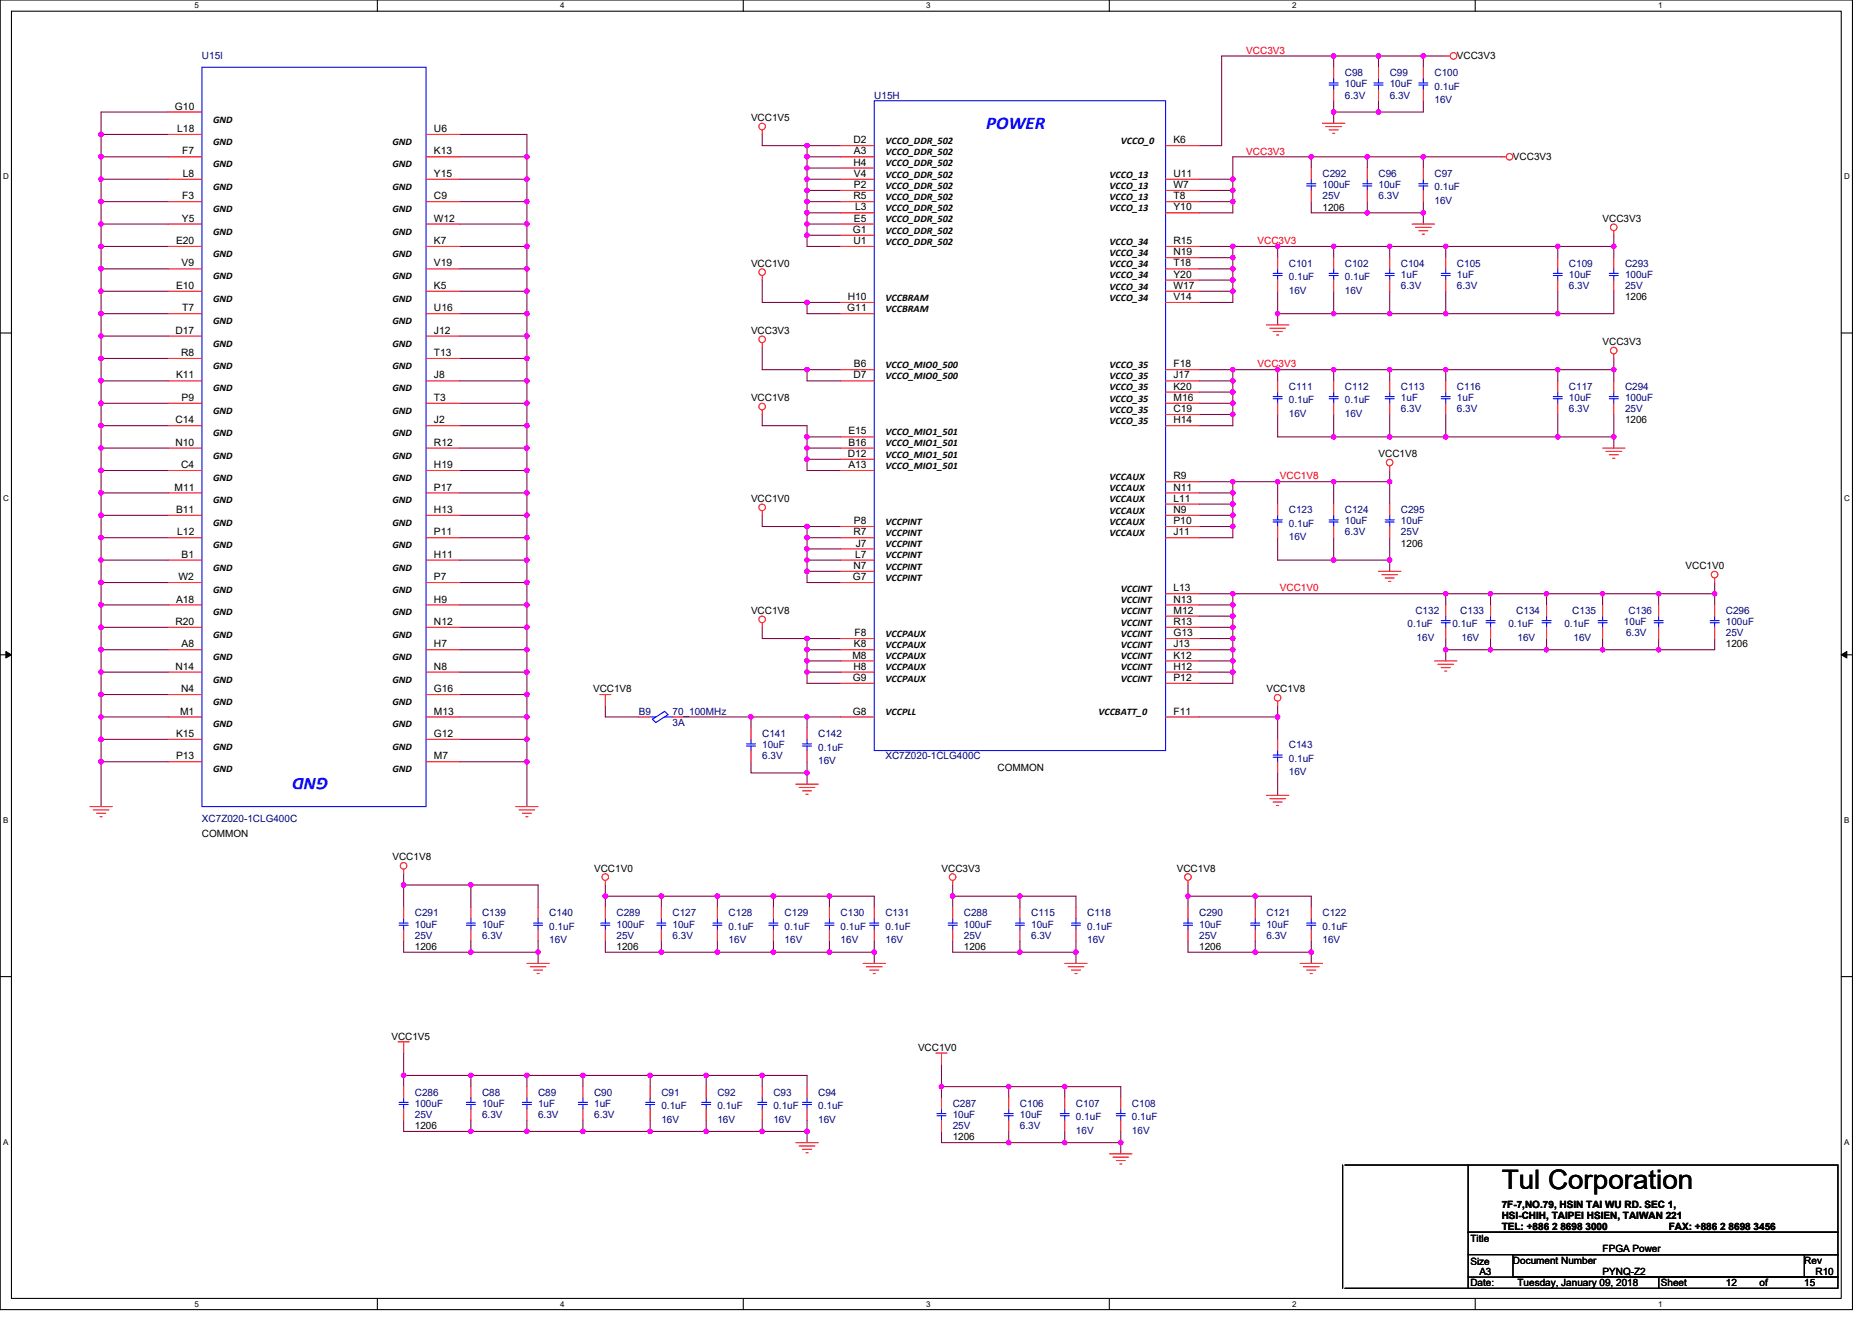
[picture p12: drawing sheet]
<svg xmlns="http://www.w3.org/2000/svg" width="297mm" height="210mm" viewBox="0 0 297 210" stroke-linecap="round" stroke-linejoin="round" font-family="sans-serif">
<path d="M0 0h293.9v207.9h-293.9zM1.8 1.8h290.4v204.3h-290.4z" fill="none" stroke="#000" stroke-width=".17"/>
<g fill="#fff">
<path d="M30.8 .2h.7v1.4h-.7z"/>
<path d="M30.8 206.3h.7v1.4h-.7z"/>
</g>
<path d="M59.9 0v1.8M59.9 206.1v1.8" fill="none" stroke="#000" stroke-width=".17"/>
<g fill="#fff">
<path d="M88.9 .2h.7v1.4h-.7z"/>
<path d="M88.9 206.3h.7v1.4h-.7z"/>
</g>
<path d="M117.9 0v1.8M117.9 206.1v1.8" fill="none" stroke="#000" stroke-width=".17"/>
<g fill="#fff">
<path d="M147 .2h.7v1.4h-.7z"/>
<path d="M147 206.3h.7v1.4h-.7z"/>
</g>
<path d="M176 0v1.8M176 206.1v1.8" fill="none" stroke="#000" stroke-width=".17"/>
<g fill="#fff">
<path d="M205 .2h.7v1.4h-.7z"/>
<path d="M205 206.3h.7v1.4h-.7z"/>
</g>
<path d="M234.1 0v1.8M234.1 206.1v1.8" fill="none" stroke="#000" stroke-width=".17"/>
<g fill="#fff">
<path d="M263.1 .2h.7v1.4h-.7z"/>
<path d="M263.1 206.3h.7v1.4h-.7z"/>
<path d="M.5 27.3h.9v1.4h-.9z"/>
<path d="M292.6 27.3h.9v1.4h-.9z"/>
<path d="M.5 78.4h.9v1.4h-.9z"/>
<path d="M292.6 78.4h.9v1.4h-.9z"/>
</g>
<path d="M0 52.9h1.8M292.2 52.9h1.7" fill="none" stroke="#000" stroke-width=".17"/>
<g fill="#fff">
<path d="M.5 129.5h.8v1.4h-.8z"/>
<path d="M292.6 129.5h.9v1.4h-.9z"/>
</g>
<path d="M0 103.9h1.8M292.2 103.9h1.7" fill="none" stroke="#000" stroke-width=".17"/>
<path d="M.9 103.4l.9 .5-.9 .5zM292.2 103.9l.8-.5v1z" fill="#000" stroke="#000" stroke-width=".16"/>
<g fill="#fff">
<path d="M.5 180.5h.8v1.4h-.8z"/>
<path d="M292.6 180.5h.9v1.4h-.9z"/>
</g>
<path d="M0 155h1.8M292.2 155h1.7M213 184.9v19.6M213.4 184.9h19.6M233 184.9h58.6v10.7h-58.6zM233 195.6h58.6v3.5h-58.6zM233 199.1v3.6M240.1 199.1h51.5v3.6h-51.5zM286.3 199.1v3.6M213.4 204.5h19.6M233 202.7h30.2v1.8h-30.2zM263.2 202.7h28.4v1.8h-28.4z" fill="none" stroke="#000" stroke-width=".17"/>
<g fill="none" stroke="#800040" stroke-width=".17">
<path d="M26.7 17.8h-10.7v3.5M193.8 8.9h17.8M193.8 8.9v14.2h-3.5M211.6 8.9h7.1M211.6 8.9v1.8M211.6 16v1.8M211.6 17.8h7.1M211.6 17.8v1.8M218.7 8.9v1.8M218.7 8.9h7.1M218.7 16v1.8M225.8 8.9v1.8"/>
<path d="M225.8 16v1.8h-7.1M225.8 8.9h3.6M16 24.9h10.7M16 28.4h10.7M16 32h10.7M16 35.6h10.7M16 39.1h10.7M16 24.9v7.1M16 21.3v3.6M16 39.1v14.2M16 32v7.1M16 21.3h10.7"/>
<path d="M72.9 21.3h10.7v3.6M72.9 24.9h10.7M72.9 28.4h10.7M72.9 32h10.7M72.9 35.6h10.7M72.9 39.1h10.7M83.6 28.4v3.6M83.6 24.9v3.5M83.6 39.1v3.6M83.6 35.6v3.5M83.6 32v3.6M120.9 21.3v1.8h7.2"/>
<path d="M128.1 24.9h5.3M128.1 26.7h5.3M128.1 28.4h5.3M128.1 30.2h5.3M128.1 32h5.3M128.1 33.8h5.3M128.1 35.6h5.3M128.1 35.6v1.7h5.3M128.1 23.1h5.3M128.1 37.3v1.8h5.3M128.1 23.1v1.8M128.1 24.9v1.8"/>
<path d="M128.1 26.7v1.7M128.1 28.4v1.8M128.1 30.2v1.8M128.1 32v1.8M128.1 33.8v1.8M190.3 39.1h5.3M190.3 28.4h5.3M190.3 30.2h5.3M190.3 32h5.3M195.6 39.1v1.8M195.6 28.4v1.8M195.6 30.2v1.8"/>
<path d="M195.6 32v1.8h-5.3M195.6 39.1h7.1M202.7 39.1v1.8M202.7 39.1h8.9M208.1 32v1.8h8.9M208.1 24.9h8.9v1.8M208.1 24.9v1.8M208.1 24.9h-12.5v3.5M211.6 39.1v1.8M211.6 39.1h8.9M217 32v1.8M217 24.9h8.8"/>
<path d="M217 33.8h8.8M220.5 39.1v1.8M220.5 39.1h8.9M225.8 24.9h12.5M225.8 33.8v1.8M225.8 24.9v1.8M225.8 32v1.8M229.4 39.1v1.8M229.4 39.1h17.8M247.2 39.1v1.8M247.2 39.1h8.9M256.1 39.1v1.8"/>
<path d="M256.1 37.3v1.8M16 42.7h10.7M16 46.2h10.7M16 49.8h10.7M16 53.3h10.7M16 56.9h10.7M16 56.9v3.6M16 53.3v3.6M72.9 42.7h10.7M72.9 46.2h10.7M72.9 49.8h10.7M72.9 53.3h10.7"/>
<path d="M72.9 56.9h10.7M83.6 56.9v3.6M83.6 46.2v7.1M83.6 42.7v3.5M83.6 53.3v3.6M120.9 55.1v3.6h7.2M120.9 44.5v3.5h7.2M128.1 58.7h5.3M128.1 48h5.3M128.1 48v1.8h5.3M128.1 58.7v1.8h5.3M190.3 58.7h5.3"/>
<path d="M190.3 46.2h5.3M190.3 44.4h5.3M190.3 42.7h5.3M190.3 40.9h5.3M195.6 58.7v1.8M195.6 46.2v1.8h-5.3M195.6 40.9v1.8M195.6 42.7v1.7M195.6 44.4v1.8M195.6 58.7h7.1M202.7 58.7v1.8M202.7 46.2v3.6"/>
<path d="M202.7 49.8v1.8M202.7 58.7h8.9M202.7 49.8h8.9M211.6 58.7v1.8M211.6 46.2v3.6M211.6 58.7h8.9M211.6 49.8h8.9M220.5 58.7v1.8M220.5 46.2v3.6M220.5 49.8h8.9M220.5 58.7h8.9M229.4 49.8h17.8"/>
<path d="M229.4 58.7v1.8M229.4 46.2v3.6M229.4 58.7h17.8M247.2 46.2v3.6h8.9v-3.6M247.2 58.7v1.8M247.2 58.7h8.9M256.1 58.7v1.8M256.1 56.9v1.8M16 60.5h10.7M16 64h10.7M16 67.6h10.7M16 71.1h10.7"/>
<path d="M16 74.7h10.7M16 78.2h10.7M16 78.2v14.3M16 67.6v10.6M16 64v3.6M16 60.5v3.5M72.9 60.5h10.7M72.9 64h10.7M72.9 67.6h10.7M72.9 71.1h10.7M72.9 74.7h10.7M72.9 78.2h10.7"/>
<path d="M83.6 78.2v3.6M83.6 74.7v3.5M83.6 71.1v3.6M83.6 67.6v3.5M83.6 64v3.6M83.6 60.5v3.5M120.9 65.8v1.8h7.2v1.7M128.1 69.3h5.3M128.1 71.1h5.3M128.1 72.9h5.3M128.1 69.3v1.8M128.1 71.1v3.6h5.3"/>
<path d="M190.3 65.8h5.3M190.3 64h5.3M190.3 62.2h5.3M190.3 60.5h5.3M190.3 78.2h5.3M190.3 76.5h5.3M195.6 65.8v1.8h-5.3M195.6 60.5v1.7M195.6 62.2v1.8M195.6 64v1.8M195.6 76.5v1.7M195.6 78.2v1.8"/>
<path d="M195.6 76.5h7.1M202.7 76.5v3.5M202.7 65.8v3.5h8.9M202.7 76.5h8.9M211.6 76.5v3.5M211.6 76.5h8.9M211.6 65.8v3.5h8.9M220.5 74.7v1.8M220.5 65.8v3.5M220.5 69.3h8.9M220.5 76.5v3.5M229.4 65.8v3.5h17.8"/>
<path d="M247.2 65.8v3.5M247.2 69.3h8.9M256.1 65.8v3.5M256.1 69.3v1.8M16 81.8h10.7M16 85.3h10.7M16 88.9h10.7M16 92.5h10.7M16 96h10.7M16 99.6h10.7M16 92.5v3.5M16 99.6v3.5"/>
<path d="M16 96v3.6M72.9 81.8h10.7M72.9 85.3h10.7M72.9 88.9h10.7M72.9 92.5h10.7M72.9 96h10.7M72.9 99.6h10.7M83.6 92.5v3.5M83.6 88.9v3.6M83.6 81.8v7.1M83.6 99.6v3.5M83.6 96v3.6"/>
<path d="M120.9 81.8v1.8h7.2M120.9 99.6v1.7h7.2M128.1 85.3h5.3M128.1 83.6h5.3M128.1 90.7h5.3M128.1 88.9h5.3M128.1 87.1h5.3M128.1 85.3v1.8M128.1 90.7v1.8h5.3M128.1 87.1v1.8M128.1 88.9v1.8M128.1 83.6v1.7"/>
<path d="M190.3 94.2h5.3M190.3 99.6h5.3M190.3 97.8h5.3M190.3 96h5.3M190.3 83.6h5.3M190.3 81.8h5.3M190.3 80h5.3M195.6 94.2v1.8M195.6 99.6v1.7M195.6 97.8v1.8M195.6 96v1.8M195.6 83.6v1.7h-5.3"/>
<path d="M195.6 80v1.8M195.6 81.8v1.8M195.6 94.2h33.8M202.7 85.3v3.6h8.9M211.6 85.3v3.6M211.6 88.9h8.9M220.5 85.3v3.6M220.5 88.9v1.8M229.4 94.2v1.8M229.4 94.2h7.1M236.5 94.2v1.8M236.5 94.2h8.9"/>
<path d="M245.4 94.2v1.8M245.4 94.2h8.9M254.3 94.2v1.8M254.3 94.2h8.9M263.2 94.2h8.9M263.2 94.2v1.8M272.1 92.5v1.7M272.1 94.2v1.8M16 103.1h10.7M16 106.7h10.7M16 110.2h10.7M16 113.8h10.7"/>
<path d="M16 117.3h10.7M16 117.3v3.6h10.7M16 110.2v3.6M16 106.7v3.5M16 113.8v3.5M16 103.1v3.6M72.9 103.1h10.7M72.9 106.7h10.7M72.9 110.2h10.7M72.9 113.8h10.7M72.9 117.3h10.7M83.6 110.2v3.6"/>
<path d="M83.6 106.7v3.5M83.6 113.8v3.5M83.6 103.1v3.6M83.6 117.3v3.6M96.1 112v1.8h5.3M108.5 113.8h10.7M119.2 113.8v1.8M119.2 113.8h8.9v1.8M128.1 101.3h5.3M128.1 106.7h5.3M128.1 104.9h5.3M128.1 103.1h5.3"/>
<path d="M128.1 113.8h5.3M128.1 101.3v1.8M128.1 106.7v1.8h5.3M128.1 104.9v1.8M128.1 103.1v1.8M190.3 106.7h5.3M190.3 104.9h5.3M190.3 103.1h5.3M190.3 101.3h5.3M190.3 113.8h12.4M195.6 106.7v1.8h-5.3M195.6 104.9v1.8"/>
<path d="M195.6 103.1v1.8M195.6 101.3v1.8M202.7 112v5.3M229.4 103.1h7.1M229.4 101.3v1.8M229.4 103.1v1.8M236.5 101.3v1.8M236.5 103.1h8.9M245.4 101.3v1.8M245.4 103.1h8.9M254.3 103.1h8.9M254.3 101.3v1.8"/>
<path d="M263.2 101.3v1.8M272.1 101.3v1.8h-8.9M16 120.9v7.1M64 138.7v1.8M72.9 120.9h10.7M83.6 120.9v7.1M119.2 120.9v1.8h8.9M128.1 122.7v1.8M128.1 120.9v1.8M202.7 122.7v3.5M64 149.4v1.7h10.7M64 140.5h10.7"/>
<path d="M64 140.5v3.5M74.7 151.1h10.7M74.7 149.4v1.7M74.7 140.5v3.5M74.7 140.5h10.7v3.5M85.4 149.4v1.7M85.4 151.1v1.8M96.1 149.4v1.7h8.8M96.1 142.2h8.8M96.1 140.5v1.7M96.1 142.2v1.8M104.9 151.1h8.9"/>
<path d="M104.9 142.2h8.9M104.9 149.4v1.7M104.9 142.2v1.8M113.8 142.2v1.8M113.8 149.4v1.7M113.8 142.2h8.9v1.8M113.8 151.1h8.9M122.7 149.4v1.7M122.7 142.2h8.9v1.8M122.7 151.1h8.9M131.6 142.2h7.1v1.8M131.6 149.4v1.7"/>
<path d="M131.6 151.1h7.1M138.7 151.1v1.8M138.7 149.4v1.7M151.2 142.2h10.6M151.2 140.5v1.7M151.2 142.2v1.8M151.2 149.4v1.7h10.6M161.8 142.2v1.8M161.8 142.2h8.9v1.8M161.8 149.4v1.7M161.8 151.1h8.9v1.8M170.7 149.4v1.7"/>
<path d="M188.5 142.2h10.7M188.5 140.5v1.7M188.5 149.4v1.7h10.7M188.5 142.2v1.8M199.2 149.4v1.7M199.2 142.2v1.8M199.2 151.1h8.9v1.8M199.2 142.2h8.9v1.8M208.1 149.4v1.7M64 167.1v5.4M64 177.8v1.8h10.7M64 170.7h10.7"/>
<path d="M74.7 170.7h8.9M74.7 170.7v1.8M74.7 179.6h8.9M74.7 177.8v1.8M83.6 179.6h8.9M83.6 170.7v1.8M83.6 177.8v1.8M83.6 170.7h8.9M92.5 170.7h10.7v1.8M92.5 179.6h10.7M92.5 170.7v1.8M92.5 177.8v1.8"/>
<path d="M103.2 177.8v1.8M103.2 170.7h8.9v1.8M103.2 179.6h8.9M112.1 170.7h8.8v1.8M112.1 179.6h8.8M112.1 177.8v1.8M120.9 177.8v1.8M120.9 170.7h7.2v1.8M120.9 179.6h7.2M128.1 179.6v1.8M128.1 177.8v1.8M149.4 168.9v5.3"/>
<path d="M149.4 179.6v1.8h10.7M149.4 172.5h10.7M160.1 172.5v1.7M160.1 179.6v1.8M160.1 172.5h8.8v1.7M168.9 172.5h8.9v1.7M168.9 179.6v1.8M177.8 179.6v1.8M160.1 181.4h8.8M168.9 181.4h8.9M177.8 181.4v1.7"/>
</g>
<g fill="#f0f" stroke="#f0f" stroke-width=".17">
<circle cx="128" cy="69.3" r=".35"/>
<circle cx="128" cy="85.3" r=".35"/>
<circle cx="128" cy="101.3" r=".35"/>
<circle cx="128" cy="106.7" r=".35"/>
<circle cx="128" cy="104.9" r=".35"/>
<circle cx="128" cy="103.1" r=".35"/>
<circle cx="85.4" cy="151.1" r=".35"/>
<circle cx="74.7" cy="151.1" r=".35"/>
<circle cx="64" cy="140.4" r=".35"/>
<circle cx="74.7" cy="140.4" r=".35"/>
<circle cx="188.5" cy="142.2" r=".35"/>
<circle cx="96" cy="142.2" r=".35"/>
<circle cx="128" cy="37.3" r=".35"/>
<circle cx="128" cy="24.9" r=".35"/>
<circle cx="128" cy="26.7" r=".35"/>
<circle cx="128" cy="28.4" r=".35"/>
<circle cx="128" cy="30.2" r=".35"/>
<circle cx="128" cy="32" r=".35"/>
<circle cx="128" cy="33.8" r=".35"/>
<circle cx="128" cy="35.5" r=".35"/>
<circle cx="128" cy="71.1" r=".35"/>
<circle cx="128" cy="113.8" r=".35"/>
<circle cx="128" cy="58.7" r=".35"/>
<circle cx="128" cy="83.6" r=".35"/>
<circle cx="128" cy="90.7" r=".35"/>
<circle cx="128" cy="88.9" r=".35"/>
<circle cx="128" cy="72.9" r=".35"/>
<circle cx="128" cy="87.1" r=".35"/>
<circle cx="128" cy="48" r=".35"/>
<circle cx="161.8" cy="142.2" r=".35"/>
<circle cx="151.2" cy="142.2" r=".35"/>
<circle cx="83.6" cy="170.7" r=".35"/>
<circle cx="74.7" cy="170.7" r=".35"/>
<circle cx="128" cy="179.6" r=".35"/>
<circle cx="120.9" cy="179.6" r=".35"/>
<circle cx="83.6" cy="179.6" r=".35"/>
<circle cx="74.7" cy="179.6" r=".35"/>
<circle cx="64" cy="170.7" r=".35"/>
<circle cx="92.5" cy="170.7" r=".35"/>
<circle cx="92.5" cy="179.6" r=".35"/>
<circle cx="112" cy="170.7" r=".35"/>
<circle cx="103.2" cy="170.7" r=".35"/>
<circle cx="120.9" cy="170.7" r=".35"/>
<circle cx="112" cy="179.6" r=".35"/>
<circle cx="103.2" cy="179.6" r=".35"/>
<circle cx="160" cy="172.5" r=".35"/>
<circle cx="149.4" cy="172.5" r=".35"/>
<circle cx="168.9" cy="181.3" r=".35"/>
<circle cx="160" cy="181.3" r=".35"/>
<circle cx="168.9" cy="172.5" r=".35"/>
<circle cx="177.8" cy="181.3" r=".35"/>
<circle cx="170.7" cy="151.1" r=".35"/>
<circle cx="161.8" cy="151.1" r=".35"/>
<circle cx="208.1" cy="151.1" r=".35"/>
<circle cx="199.2" cy="151.1" r=".35"/>
<circle cx="199.2" cy="142.2" r=".35"/>
<circle cx="138.7" cy="151.1" r=".35"/>
<circle cx="113.8" cy="151.1" r=".35"/>
<circle cx="104.9" cy="151.1" r=".35"/>
<circle cx="131.6" cy="142.2" r=".35"/>
<circle cx="122.7" cy="142.2" r=".35"/>
<circle cx="131.6" cy="151.1" r=".35"/>
<circle cx="122.7" cy="151.1" r=".35"/>
<circle cx="113.8" cy="142.2" r=".35"/>
<circle cx="104.9" cy="142.2" r=".35"/>
<circle cx="128" cy="122.7" r=".35"/>
<circle cx="256.1" cy="69.3" r=".35"/>
<circle cx="211.6" cy="58.7" r=".35"/>
<circle cx="202.7" cy="58.7" r=".35"/>
<circle cx="220.5" cy="58.7" r=".35"/>
<circle cx="247.2" cy="58.7" r=".35"/>
<circle cx="229.4" cy="58.7" r=".35"/>
<circle cx="256.1" cy="58.7" r=".35"/>
<circle cx="195.6" cy="65.8" r=".35"/>
<circle cx="195.6" cy="64" r=".35"/>
<circle cx="195.6" cy="62.2" r=".35"/>
<circle cx="195.6" cy="60.4" r=".35"/>
<circle cx="195.6" cy="58.7" r=".35"/>
<circle cx="211.6" cy="49.8" r=".35"/>
<circle cx="202.7" cy="49.8" r=".35"/>
<circle cx="229.4" cy="49.8" r=".35"/>
<circle cx="220.5" cy="49.8" r=".35"/>
<circle cx="211.6" cy="39.1" r=".35"/>
<circle cx="202.7" cy="39.1" r=".35"/>
<circle cx="220.5" cy="39.1" r=".35"/>
<circle cx="247.2" cy="39.1" r=".35"/>
<circle cx="229.4" cy="39.1" r=".35"/>
<circle cx="256.1" cy="39.1" r=".35"/>
<circle cx="195.6" cy="46.2" r=".35"/>
<circle cx="195.6" cy="44.4" r=".35"/>
<circle cx="195.6" cy="40.9" r=".35"/>
<circle cx="195.6" cy="39.1" r=".35"/>
<circle cx="195.6" cy="42.7" r=".35"/>
<circle cx="216.9" cy="24.9" r=".35"/>
<circle cx="208.1" cy="24.9" r=".35"/>
<circle cx="195.6" cy="28.4" r=".35"/>
<circle cx="195.6" cy="32" r=".35"/>
<circle cx="195.6" cy="30.2" r=".35"/>
<circle cx="220.5" cy="88.9" r=".35"/>
<circle cx="195.6" cy="106.7" r=".35"/>
<circle cx="195.6" cy="104.9" r=".35"/>
<circle cx="195.6" cy="103.1" r=".35"/>
<circle cx="195.6" cy="101.3" r=".35"/>
<circle cx="195.6" cy="99.6" r=".35"/>
<circle cx="195.6" cy="97.8" r=".35"/>
<circle cx="195.6" cy="96" r=".35"/>
<circle cx="195.6" cy="80" r=".35"/>
<circle cx="195.6" cy="83.6" r=".35"/>
<circle cx="195.6" cy="78.2" r=".35"/>
<circle cx="195.6" cy="76.4" r=".35"/>
<circle cx="195.6" cy="81.8" r=".35"/>
<circle cx="211.6" cy="76.4" r=".35"/>
<circle cx="202.7" cy="76.4" r=".35"/>
<circle cx="211.6" cy="88.9" r=".35"/>
<circle cx="220.5" cy="76.4" r=".35"/>
<circle cx="225.8" cy="33.8" r=".35"/>
<circle cx="216.9" cy="33.8" r=".35"/>
<circle cx="225.8" cy="24.9" r=".35"/>
<circle cx="211.6" cy="8.9" r=".35"/>
<circle cx="218.7" cy="8.9" r=".35"/>
<circle cx="225.8" cy="8.9" r=".35"/>
<circle cx="211.6" cy="17.8" r=".35"/>
<circle cx="218.7" cy="17.8" r=".35"/>
<circle cx="247.2" cy="49.8" r=".35"/>
<circle cx="247.2" cy="69.3" r=".35"/>
<circle cx="229.4" cy="69.3" r=".35"/>
<circle cx="220.5" cy="69.3" r=".35"/>
<circle cx="211.6" cy="69.3" r=".35"/>
<circle cx="229.4" cy="103.1" r=".35"/>
<circle cx="245.4" cy="94.2" r=".35"/>
<circle cx="245.4" cy="103.1" r=".35"/>
<circle cx="236.5" cy="103.1" r=".35"/>
<circle cx="236.5" cy="94.2" r=".35"/>
<circle cx="263.2" cy="94.2" r=".35"/>
<circle cx="254.3" cy="94.2" r=".35"/>
<circle cx="263.2" cy="103.1" r=".35"/>
<circle cx="254.3" cy="103.1" r=".35"/>
<circle cx="272.1" cy="94.2" r=".35"/>
<circle cx="229.4" cy="94.2" r=".35"/>
<circle cx="195.6" cy="94.2" r=".35"/>
<circle cx="119.2" cy="113.8" r=".35"/>
<circle cx="202.7" cy="113.8" r=".35"/>
<circle cx="128" cy="23.1" r=".35"/>
<circle cx="16" cy="21.3" r=".35"/>
<circle cx="16" cy="32" r=".35"/>
<circle cx="16" cy="35.5" r=".35"/>
<circle cx="16" cy="46.2" r=".35"/>
<circle cx="16" cy="49.8" r=".35"/>
<circle cx="16" cy="60.4" r=".35"/>
<circle cx="16" cy="64" r=".35"/>
<circle cx="16" cy="71.1" r=".35"/>
<circle cx="16" cy="74.7" r=".35"/>
<circle cx="16" cy="85.3" r=".35"/>
<circle cx="16" cy="88.9" r=".35"/>
<circle cx="16" cy="92.4" r=".35"/>
<circle cx="16" cy="99.6" r=".35"/>
<circle cx="16" cy="110.2" r=".35"/>
<circle cx="16" cy="113.8" r=".35"/>
<circle cx="16" cy="96" r=".35"/>
<circle cx="16" cy="81.8" r=".35"/>
<circle cx="16" cy="78.2" r=".35"/>
<circle cx="16" cy="67.6" r=".35"/>
<circle cx="16" cy="28.4" r=".35"/>
<circle cx="16" cy="24.9" r=".35"/>
<circle cx="16" cy="42.7" r=".35"/>
<circle cx="16" cy="39.1" r=".35"/>
<circle cx="16" cy="56.9" r=".35"/>
<circle cx="16" cy="53.3" r=".35"/>
<circle cx="16" cy="106.7" r=".35"/>
<circle cx="16" cy="103.1" r=".35"/>
<circle cx="16" cy="120.9" r=".35"/>
<circle cx="16" cy="117.3" r=".35"/>
<circle cx="83.6" cy="24.9" r=".35"/>
<circle cx="83.6" cy="28.4" r=".35"/>
<circle cx="83.6" cy="32" r=".35"/>
<circle cx="83.6" cy="35.5" r=".35"/>
<circle cx="83.6" cy="39.1" r=".35"/>
<circle cx="83.6" cy="42.7" r=".35"/>
<circle cx="83.6" cy="46.2" r=".35"/>
<circle cx="83.6" cy="49.8" r=".35"/>
<circle cx="83.6" cy="60.4" r=".35"/>
<circle cx="83.6" cy="64" r=".35"/>
<circle cx="83.6" cy="67.6" r=".35"/>
<circle cx="83.6" cy="71.1" r=".35"/>
<circle cx="83.6" cy="74.7" r=".35"/>
<circle cx="83.6" cy="78.2" r=".35"/>
<circle cx="83.6" cy="81.8" r=".35"/>
<circle cx="83.6" cy="85.3" r=".35"/>
<circle cx="83.6" cy="88.9" r=".35"/>
<circle cx="83.6" cy="92.4" r=".35"/>
<circle cx="83.6" cy="96" r=".35"/>
<circle cx="83.6" cy="99.6" r=".35"/>
<circle cx="83.6" cy="110.2" r=".35"/>
<circle cx="83.6" cy="113.8" r=".35"/>
<circle cx="83.6" cy="117.3" r=".35"/>
<circle cx="83.6" cy="53.3" r=".35"/>
<circle cx="83.6" cy="56.9" r=".35"/>
<circle cx="83.6" cy="103.1" r=".35"/>
<circle cx="83.6" cy="106.7" r=".35"/>
<circle cx="83.6" cy="120.9" r=".35"/>
</g>
<g fill="none" stroke="#f00" stroke-width=".17">
<path d="M26.7 17.8h5.3M209.8 19.6h3.6M211.6 10.7v1.7M211.6 14.2v1.8M218.7 10.7v1.7M218.7 14.2v1.8M225.8 14.2v1.8M225.8 10.7v1.7M229.4 8.9h.7M26.7 39.1h5.3M26.7 35.6h5.3M26.7 32h5.3"/>
<path d="M26.7 28.4h5.3M26.7 24.9h5.3M26.7 21.3h5.3M67.6 39.1h5.3M67.6 35.6h5.3M67.6 32h5.3M67.6 28.4h5.3M67.6 24.9h5.3M67.6 21.3h5.3M120.9 20.6v.7M133.4 23.1h5.3M133.4 24.9h5.3"/>
<path d="M133.4 26.7h5.3M133.4 28.4h5.3M133.4 30.2h5.3M133.4 32h5.3M133.4 33.8h5.3M133.4 35.6h5.3M133.4 37.3h5.3M133.4 39.1h5.3M185 39.1h5.3M185 33.8h5.3M185 32h5.3M185 30.2h5.3"/>
<path d="M185 28.4h5.3M185 23.1h5.3M208.1 26.7v1.7M208.1 30.2v1.8M210.4 20.1h2.5M210.9 20.6h1.4M211.5 21.2h.3M217 26.7v1.7M217 30.2v1.8M224.1 35.6h3.5M224.6 36.1h2.5M225.1 36.6h1.5"/>
<path d="M225.7 37.2h.3M225.8 30.2v1.8M225.8 26.7v1.7M238.3 24.9h.7M256.1 36.6v.7M26.7 56.9h5.3M26.7 53.3h5.3M26.7 49.8h5.3M26.7 46.2h5.3M26.7 42.7h5.3M67.6 56.9h5.3M67.6 53.3h5.3"/>
<path d="M67.6 49.8h5.3M67.6 46.2h5.3M67.6 42.7h5.3M120.9 43.7v.7M120.9 54.4v.7M133.4 48h5.3M133.4 49.8h5.3M133.4 58.7h5.3M185 58.7h5.3M185 48h5.3M185 46.2h5.3M185 44.4h5.3"/>
<path d="M185 42.7h5.3M185 40.9h5.3M201 51.6h3.5M201.5 52.1h2.5M202 52.6h1.5M202.6 53.2h.3M202.7 44.4v1.8M202.7 40.9v1.8M211.6 44.4v1.8M211.6 40.9v1.8M220.5 40.9v1.8M220.5 44.4v1.8"/>
<path d="M229.4 40.9v1.8M229.4 44.4v1.8M247.2 40.9v1.8M247.2 44.4v1.8M256.1 40.9v1.8M256.1 44.4v1.8M256.1 56.2v.7M26.7 78.2h5.3M26.7 74.7h5.3M26.7 71.1h5.3M26.7 67.6h5.3M26.7 64h5.3"/>
<path d="M26.7 60.5h5.3M67.6 78.2h5.3M67.6 74.7h5.3M67.6 71.1h5.3M67.6 67.6h5.3M67.6 64h5.3M67.6 60.5h5.3M120.9 65.1v.7M133.4 60.5h5.3M133.4 69.3h5.3M133.4 71.1h5.3M133.4 72.9h5.3"/>
<path d="M133.4 74.7h5.3M185 76.5h5.3M185 78.2h5.3M185 67.6h5.3M185 65.8h5.3M185 64h5.3M185 62.2h5.3M185 60.5h5.3M202.7 64v1.8M202.7 60.5v1.7M211.6 64v1.8M211.6 60.5v1.7"/>
<path d="M220.5 60.5v1.7M220.5 64v1.8M220.5 74v.7M229.4 60.5v1.7M229.4 64v1.8M247.2 60.5v1.7M247.2 64v1.8M254.3 71.1h3.5M254.8 71.6h2.5M255.4 72.2h1.4M255.9 72.7h.3M256.1 60.5v1.7"/>
<path d="M256.1 64v1.8M26.7 99.6h5.3M26.7 96h5.3M26.7 92.5h5.3M26.7 88.9h5.3M26.7 85.3h5.3M26.7 81.8h5.3M67.6 99.6h5.3M67.6 96h5.3M67.6 92.5h5.3M67.6 88.9h5.3M67.6 85.3h5.3"/>
<path d="M67.6 81.8h5.3M120.9 98.8v.8M120.9 81.1v.7M133.4 83.6h5.3M133.4 85.3h5.3M133.4 87.1h5.3M133.4 88.9h5.3M133.4 90.7h5.3M133.4 92.5h5.3M185 99.6h5.3M185 97.8h5.3M185 96h5.3"/>
<path d="M185 94.2h5.3M185 80h5.3M185 81.8h5.3M185 83.6h5.3M185 85.3h5.3M202.7 83.6v1.7M202.7 80v1.8M211.6 80v1.8M211.6 83.6v1.7M218.7 90.7h3.6M219.3 91.2h2.5M219.8 91.7h1.4"/>
<path d="M220.3 92.3h.4M220.5 80v1.8M220.5 83.6v1.7M229.4 99.6v1.7M229.4 96v1.8M236.5 99.6v1.7M236.5 96v1.8M245.4 99.6v1.7M245.4 96v1.8M254.3 99.6v1.7M254.3 96v1.8M263.2 96v1.8"/>
<path d="M263.2 99.6v1.7M272.1 96v1.8M272.1 99.6v1.7M272.1 91.7v.8M26.7 117.3h5.3M26.7 113.8h5.3M26.7 110.2h5.3M26.7 106.7h5.3M26.7 103.1h5.3M67.6 117.3h5.3M67.6 113.8h5.3M67.6 110.2h5.3"/>
<path d="M67.6 106.7h5.3M67.6 103.1h5.3M95.2 110.2h1.7M96.1 110.2v1.8M101.4 113.8h1.8M106.7 113.8h1.8M119.2 115.6v1.7M119.2 119.1v1.8M128.1 119.1v1.8M128.1 115.6v1.7M133.4 101.3h5.3M133.4 103.1h5.3"/>
<path d="M133.4 104.9h5.3M133.4 106.7h5.3M133.4 108.5h5.3M133.4 113.8h5.3M185 113.8h5.3M185 108.5h5.3M185 106.7h5.3M185 104.9h5.3M185 103.1h5.3M185 101.3h5.3M202.7 111.3v.7M202.7 117.3v1.8"/>
<path d="M227.6 104.9h3.6M228.2 105.4h2.5M228.7 106h1.4M229.2 106.5h.4M14.3 128h3.5M14.8 128.5h2.5M15.3 129.1h1.5M15.9 129.6h.3M26.7 120.9h5.3M64 138v.7M67.6 120.9h5.3M81.8 128h3.6"/>
<path d="M82.4 128.5h2.5M82.9 129.1h1.4M83.4 129.6h.4M96.1 139.7v.8M126.3 124.5h3.5M126.8 125h2.5M127.3 125.5h1.5M127.9 126.1h.3M151.2 139.7v.8M188.5 139.7v.8M201 126.2h3.5M201.5 126.8h2.5"/>
<path d="M202 127.3h1.5M202.6 127.8h.3M202.7 120.9v1.8M64 144v1.8M64 147.6v1.8M74.7 144v1.8M74.7 147.6v1.8M83.6 152.9h3.6M84.1 153.4h2.5M84.7 154h1.4M85.2 154.5h.4M85.4 147.6v1.8"/>
<path d="M85.4 144v1.8M96.1 144v1.8M96.1 147.6v1.8M104.9 144v1.8M104.9 147.6v1.8M113.8 147.6v1.8M113.8 144v1.8M122.7 147.6v1.8M122.7 144v1.8M131.6 147.6v1.8M131.6 144v1.8M136.9 152.9h3.6"/>
<path d="M137.5 153.4h2.5M138 154h1.4M138.6 154.5h.3M138.7 147.6v1.8M138.7 144v1.8M151.2 144v1.8M151.2 147.6v1.8M161.8 144v1.8M161.8 147.6v1.8M168.9 152.9h3.6M169.5 153.4h2.5M170 154h1.4"/>
<path d="M170.6 154.5h.3M170.7 147.6v1.8M170.7 144v1.8M188.5 144v1.8M188.5 147.6v1.8M199.2 144v1.8M199.2 147.6v1.8M206.3 152.9h3.5M206.8 153.4h2.5M207.3 154h1.5M207.9 154.5h.3M208.1 147.6v1.8"/>
<path d="M208.1 144v1.8M63.2 165.4h1.7M64 165.4v1.7M64 172.5v1.7M64 176v1.8M74.7 172.5v1.7M74.7 176v1.8M83.6 172.5v1.7M83.6 176v1.8M92.5 172.5v1.7M92.5 176v1.8M103.2 176v1.8"/>
<path d="M103.2 172.5v1.7M112.1 176v1.8M112.1 172.5v1.7M120.9 176v1.8M120.9 172.5v1.7M128.1 176v1.8M128.1 172.5v1.7M148.5 167.1h1.8M149.4 167.1v1.8M149.4 174.2v1.8M149.4 177.8v1.8M160.1 174.2v1.8"/>
<path d="M160.1 177.8v1.8M168.9 177.8v1.8M168.9 174.2v1.8M177.8 177.8v1.8M177.8 174.2v1.8M126.3 181.4h3.5M126.8 181.9h2.5M127.3 182.4h1.5M127.9 183h.3M176.1 183.1h3.5M176.6 183.7h2.5M177.1 184.2h1.5"/>
<path d="M177.7 184.7h.3"/>
<circle cx="230.6" cy="8.9" r=".52"/>
<circle cx="120.9" cy="20.1" r=".52"/>
<circle cx="239.5" cy="24.9" r=".52"/>
<circle cx="256.1" cy="36.1" r=".52"/>
<circle cx="120.9" cy="53.9" r=".52"/>
<circle cx="120.9" cy="43.2" r=".52"/>
<circle cx="256.1" cy="55.6" r=".52"/>
<circle cx="120.9" cy="64.5" r=".52"/>
<circle cx="220.5" cy="73.4" r=".52"/>
<circle cx="120.9" cy="80.5" r=".52"/>
<circle cx="120.9" cy="98.3" r=".52"/>
<circle cx="272.1" cy="91.2" r=".52"/>
<circle cx="202.7" cy="110.8" r=".52"/>
<circle cx="64" cy="137.4" r=".52"/>
<circle cx="96" cy="139.2" r=".52"/>
<circle cx="151.2" cy="139.2" r=".52"/>
<circle cx="188.5" cy="139.2" r=".52"/>
</g>
<g fill="none" stroke="#00f" stroke-width=".17">
<path d="M32 10.7h35.6v117.3h-35.6zM138.7 16h46.3v103.1h-46.3zM210.9 13.2h1.4M210.9 13.5h1.4M211.6 12.4v.8M211.6 13.5v.7M218 13.2h1.5M218 13.5h1.5M218.7 12.4v.8M218.7 13.5v.7M225.1 13.5h1.5M225.1 13.2h1.5"/>
<path d="M225.8 13.5v.7M225.8 12.4v.8M207.3 29.2h1.5M207.3 29.5h1.5M208.1 28.4v.8M208.1 29.5v.7M216.2 29.2h1.5M216.2 29.5h1.5M217 28.4v.8M217 29.5v.7M225.1 29.5h1.5M225.1 29.2h1.5"/>
<path d="M225.8 29.5v.7M225.8 28.4v.8M202 43.7h1.5M202 43.4h1.5M202.7 43.7v.7M202.7 42.7v.7M210.9 43.7h1.4M210.9 43.4h1.4M211.6 43.7v.7M211.6 42.7v.7M219.8 43.4h1.4M219.8 43.7h1.4"/>
<path d="M220.5 42.7v.7M220.5 43.7v.7M228.7 43.4h1.4M228.7 43.7h1.4M229.4 42.7v.7M229.4 43.7v.7M246.5 43.4h1.4M246.5 43.7h1.4M247.2 42.7v.7M247.2 43.7v.7M255.4 43.4h1.4M255.4 43.7h1.4"/>
<path d="M256.1 42.7v.7M256.1 43.7v.7M202 63.3h1.5M202 62.9h1.5M202.7 63.3v.7M202.7 62.2v.7M210.9 63.3h1.4M210.9 62.9h1.4M211.6 63.3v.7M211.6 62.2v.7M219.8 62.9h1.4M219.8 63.3h1.4"/>
<path d="M220.5 62.2v.7M220.5 63.3v.7M228.7 62.9h1.4M228.7 63.3h1.4M229.4 62.2v.7M229.4 63.3v.7M246.5 62.9h1.4M246.5 63.3h1.4M247.2 62.2v.7M247.2 63.3v.7M255.4 62.9h1.4M255.4 63.3h1.4"/>
<path d="M256.1 62.2v.7M256.1 63.3v.7M202 82.8h1.5M202 82.5h1.5M202.7 82.8v.8M202.7 81.8v.7M210.9 82.5h1.4M210.9 82.8h1.4M211.6 81.8v.7M211.6 82.8v.8M219.8 82.5h1.4M219.8 82.8h1.4"/>
<path d="M220.5 81.8v.7M220.5 82.8v.8M228.7 98.8h1.4M228.7 98.5h1.4M229.4 98.8v.8M229.4 97.8v.7M235.8 98.8h1.4M235.8 98.5h1.4M236.5 98.8v.8M236.5 97.8v.7M244.7 98.8h1.4M244.7 98.5h1.4"/>
<path d="M245.4 98.8v.8M245.4 97.8v.7M253.6 98.8h1.4M253.6 98.5h1.4M254.3 98.8v.8M254.3 97.8v.7M262.5 98.5h1.4M262.5 98.8h1.4M263.2 97.8v.7M263.2 98.8v.8M271.4 98.5h1.4M271.4 98.8h1.4"/>
<path d="M272.1 97.8v.7M272.1 98.8v.8M103.2 113.8h.9M103.5 114.2l2-1.3 .5 .5-1.9 1.3zM105.5 113.8h1.2M118.4 118.1h1.5M118.4 118.4h1.5M119.2 117.3v.8M119.2 118.4v.7M127.3 118.4h1.5M127.3 118.1h1.5M128.1 118.4v.7"/>
<path d="M128.1 117.3v.8M202 119.8h1.5M202.7 119.1v.7M202 120.2h1.5M202.7 120.2v.7M63.3 146.5h1.5M63.3 146.9h1.5M64 145.8v.7M64 146.9v.7M74 146.5h1.4M74 146.9h1.4M74.7 145.8v.7"/>
<path d="M74.7 146.9v.7M84.7 146.9h1.4M84.7 146.5h1.4M85.4 146.9v.7M85.4 145.8v.7M95.3 146.5h1.5M95.3 146.9h1.5M96.1 145.8v.7M96.1 146.9v.7M104.2 146.5h1.5M104.2 146.9h1.5M104.9 145.8v.7"/>
<path d="M104.9 146.9v.7M113.1 146.9h1.5M113.1 146.5h1.5M113.8 146.9v.7M113.8 145.8v.7M122 146.9h1.4M122 146.5h1.4M122.7 146.9v.7M122.7 145.8v.7M130.9 146.9h1.4M130.9 146.5h1.4M131.6 146.9v.7"/>
<path d="M131.6 145.8v.7M138 146.9h1.4M138 146.5h1.4M138.7 146.9v.7M138.7 145.8v.7M150.4 146.5h1.5M150.4 146.9h1.5M151.2 145.8v.7M151.2 146.9v.7M161.1 146.5h1.5M161.1 146.9h1.5M161.8 145.8v.7"/>
<path d="M161.8 146.9v.7M170 146.9h1.4M170 146.5h1.4M170.7 146.9v.7M170.7 145.8v.7M187.8 146.5h1.4M187.8 146.9h1.4M188.5 145.8v.7M188.5 146.9v.7M198.5 146.5h1.4M198.5 146.9h1.4M199.2 145.8v.7"/>
<path d="M199.2 146.9v.7M207.3 146.9h1.5M207.3 146.5h1.5M208.1 146.9v.7M208.1 145.8v.7M63.3 175h1.5M63.3 175.3h1.5M64 174.2v.8M64 175.3v.7M74 175h1.4M74 175.3h1.4M74.7 174.2v.8"/>
<path d="M74.7 175.3v.7M82.9 175h1.4M82.9 175.3h1.4M83.6 174.2v.8M83.6 175.3v.7M91.8 175h1.4M91.8 175.3h1.4M92.5 174.2v.8M92.5 175.3v.7M102.4 175.3h1.5M102.4 175h1.5M103.2 175.3v.7"/>
<path d="M103.2 174.2v.8M111.3 175.3h1.5M111.3 175h1.5M112.1 175.3v.7M112.1 174.2v.8M120.2 175.3h1.5M120.2 175h1.5M120.9 175.3v.7M120.9 174.2v.8M127.3 175.3h1.5M127.3 175h1.5M128.1 175.3v.7"/>
<path d="M128.1 174.2v.8M148.7 176.7h1.4M148.7 177.1h1.4M149.4 176v.7M149.4 177.1v.7M159.3 176.7h1.5M159.3 177.1h1.5M160.1 176v.7M160.1 177.1v.7M168.2 177.1h1.5M168.2 176.7h1.5M168.9 177.1v.7"/>
<path d="M168.9 176v.7M177.1 177.1h1.5M177.1 176.7h1.5M177.8 177.1v.7M177.8 176v.7"/>
</g>
<text font-size="4.3" x="238.3" y="188.7">Tul Corporation</text>
<g font-size="2.8" fill="#00f">
<text x="156.5" y="20.5">POWER</text>
<text x="52.1" y="123.5" transform="rotate(180 52.1 123.5)">GND</text>
</g>
<g font-size="1.6" fill="#000080">
<text x="32" y="9.4">U15I</text>
<text x="138.7" y="15.6">U15H</text>
<text x="213.4" y="12.1">C98</text>
<text x="213.4" y="13.9">10uF</text>
<text x="213.4" y="15.6">6.3V</text>
<text x="220.5" y="12.1">C99</text>
<text x="220.5" y="13.9">10uF</text>
<text x="220.5" y="15.6">6.3V</text>
<text x="227.6" y="12.1">C100</text>
<text x="227.6" y="14.2">0.1uF</text>
<text x="227.6" y="16.4">16V</text>
<text x="209.8" y="28.1">C292</text>
<text x="209.8" y="29.9">100uF</text>
<text x="218.7" y="28.1">C96</text>
<text x="218.7" y="29.9">10uF</text>
<text x="227.6" y="28.1">C97</text>
<text x="209.8" y="31.6">25V</text>
<text x="218.7" y="31.6">6.3V</text>
<text x="227.6" y="30.2">0.1uF</text>
<text x="227.6" y="32.4">16V</text>
<text x="204.5" y="42.3">C101</text>
<text x="204.5" y="44.5">0.1uF</text>
<text x="204.5" y="46.6">16V</text>
<text x="213.4" y="42.3">C102</text>
<text x="213.4" y="44.5">0.1uF</text>
<text x="213.4" y="46.6">16V</text>
<text x="222.3" y="42.3">C104</text>
<text x="222.3" y="44.1">1uF</text>
<text x="222.3" y="45.9">6.3V</text>
<text x="231.2" y="42.3">C105</text>
<text x="231.2" y="44.1">1uF</text>
<text x="231.2" y="45.9">6.3V</text>
<text x="249" y="42.3">C109</text>
<text x="249" y="44.1">10uF</text>
<text x="249" y="45.9">6.3V</text>
<text x="257.8" y="42.3">C293</text>
<text x="257.8" y="44.1">100uF</text>
<text x="257.8" y="45.9">25V</text>
<text x="204.5" y="61.9">C111</text>
<text x="204.5" y="64">0.1uF</text>
<text x="213.4" y="61.9">C112</text>
<text x="213.4" y="64">0.1uF</text>
<text x="222.3" y="61.9">C113</text>
<text x="222.3" y="63.6">1uF</text>
<text x="222.3" y="65.4">6.3V</text>
<text x="231.2" y="61.9">C116</text>
<text x="231.2" y="63.6">1uF</text>
<text x="231.2" y="65.4">6.3V</text>
<text x="249" y="61.9">C117</text>
<text x="249" y="63.6">10uF</text>
<text x="249" y="65.4">6.3V</text>
<text x="257.8" y="61.9">C294</text>
<text x="257.8" y="63.6">100uF</text>
<text x="257.8" y="65.4">25V</text>
<text x="204.5" y="66.1">16V</text>
<text x="213.4" y="66.1">16V</text>
<text x="204.5" y="81.4">C123</text>
<text x="204.5" y="83.6">0.1uF</text>
<text x="213.4" y="81.4">C124</text>
<text x="213.4" y="83.2">10uF</text>
<text x="222.3" y="81.4">C295</text>
<text x="222.3" y="83.2">10uF</text>
<text x="204.5" y="85.7">16V</text>
<text x="213.4" y="85">6.3V</text>
<text x="222.3" y="85">25V</text>
<text x="223.3" y="99.6">0.1uF</text>
<text x="224.6" y="97.4">C132</text>
<text x="224.8" y="101.7">16V</text>
<text x="230.5" y="99.6">0.1uF</text>
<text x="231.7" y="97.4">C133</text>
<text x="231.9" y="101.7">16V</text>
<text x="239.3" y="99.6">0.1uF</text>
<text x="240.6" y="97.4">C134</text>
<text x="240.8" y="101.7">16V</text>
<text x="248.2" y="99.6">0.1uF</text>
<text x="249.5" y="97.4">C135</text>
<text x="249.7" y="101.7">16V</text>
<text x="257.7" y="99.2">10uF</text>
<text x="258" y="101">6.3V</text>
<text x="258.4" y="97.4">C136</text>
<text x="273.9" y="97.4">C296</text>
<text x="273.9" y="99.2">100uF</text>
<text x="273.9" y="101">25V</text>
<text x="101.4" y="113.4">B9</text>
<text x="106.7" y="113.4">70_100MHz</text>
<text x="106.7" y="115.2">3A</text>
<text x="120.9" y="117">C141</text>
<text x="120.9" y="118.8">10uF</text>
<text x="129.8" y="117">C142</text>
<text x="129.8" y="119.1">0.1uF</text>
<text x="204.5" y="118.8">C143</text>
<text x="120.9" y="120.5">6.3V</text>
<text x="129.8" y="121.3">16V</text>
<text x="140.5" y="120.5">XC7Z020-1CLG400C</text>
<text x="204.5" y="120.9">0.1uF</text>
<text x="204.5" y="123">16V</text>
<text x="32" y="130.5">XC7Z020-1CLG400C</text>
<text x="65.8" y="145.4">C291</text>
<text x="65.8" y="147.2">10uF</text>
<text x="65.8" y="149">25V</text>
<text x="76.5" y="145.4">C139</text>
<text x="76.5" y="147.2">10uF</text>
<text x="76.5" y="149">6.3V</text>
<text x="87.2" y="145.4">C140</text>
<text x="87.2" y="147.6">0.1uF</text>
<text x="87.2" y="149.7">16V</text>
<text x="97.8" y="145.4">C289</text>
<text x="97.8" y="147.2">100uF</text>
<text x="97.8" y="149">25V</text>
<text x="106.7" y="145.4">C127</text>
<text x="106.7" y="147.2">10uF</text>
<text x="106.7" y="149">6.3V</text>
<text x="115.6" y="145.4">C128</text>
<text x="115.6" y="147.6">0.1uF</text>
<text x="115.6" y="149.7">16V</text>
<text x="124.5" y="145.4">C129</text>
<text x="124.5" y="147.6">0.1uF</text>
<text x="124.5" y="149.7">16V</text>
<text x="133.4" y="145.4">C130</text>
<text x="133.4" y="147.6">0.1uF</text>
<text x="133.4" y="149.7">16V</text>
<text x="140.5" y="145.4">C131</text>
<text x="140.5" y="147.6">0.1uF</text>
<text x="140.5" y="149.7">16V</text>
<text x="152.9" y="145.4">C288</text>
<text x="152.9" y="147.2">100uF</text>
<text x="152.9" y="149">25V</text>
<text x="163.6" y="145.4">C115</text>
<text x="163.6" y="147.2">10uF</text>
<text x="163.6" y="149">6.3V</text>
<text x="172.5" y="145.4">C118</text>
<text x="172.5" y="147.6">0.1uF</text>
<text x="172.5" y="149.7">16V</text>
<text x="190.3" y="145.4">C290</text>
<text x="190.3" y="147.2">10uF</text>
<text x="190.3" y="149">25V</text>
<text x="201" y="145.4">C121</text>
<text x="201" y="147.2">10uF</text>
<text x="201" y="149">6.3V</text>
<text x="209.8" y="145.4">C122</text>
<text x="209.8" y="147.6">0.1uF</text>
<text x="209.8" y="149.7">16V</text>
<text x="65.8" y="173.9">C286</text>
<text x="76.5" y="173.9">C88</text>
<text x="85.4" y="173.9">C89</text>
<text x="94.3" y="173.9">C90</text>
<text x="104.9" y="173.9">C91</text>
<text x="113.8" y="173.9">C92</text>
<text x="122.7" y="173.9">C93</text>
<text x="129.8" y="173.9">C94</text>
<text x="65.8" y="175.7">100uF</text>
<text x="65.8" y="177.4">25V</text>
<text x="76.5" y="175.7">10uF</text>
<text x="76.5" y="177.4">6.3V</text>
<text x="85.4" y="175.7">1uF</text>
<text x="85.4" y="177.4">6.3V</text>
<text x="94.3" y="175.7">1uF</text>
<text x="94.3" y="177.4">6.3V</text>
<text x="104.9" y="176">0.1uF</text>
<text x="104.9" y="178.2">16V</text>
<text x="113.8" y="176">0.1uF</text>
<text x="113.8" y="178.2">16V</text>
<text x="122.7" y="176">0.1uF</text>
<text x="122.7" y="178.2">16V</text>
<text x="129.8" y="176">0.1uF</text>
<text x="129.8" y="178.2">16V</text>
<text x="151.2" y="175.7">C287</text>
<text x="151.2" y="177.4">10uF</text>
<text x="151.2" y="179.2">25V</text>
<text x="161.8" y="175.7">C106</text>
<text x="161.8" y="177.4">10uF</text>
<text x="161.8" y="179.2">6.3V</text>
<text x="170.7" y="175.7">C107</text>
<text x="170.7" y="177.8">0.1uF</text>
<text x="170.7" y="179.9">16V</text>
<text x="179.6" y="175.7">C108</text>
<text x="179.6" y="177.8">0.1uF</text>
<text x="179.6" y="179.9">16V</text>
</g>
<g font-size="1.6" fill="#f00">
<text x="197.8" y="8.5">VCC3V3</text>
<text x="197.8" y="24.5">VCC3V3</text>
<text x="199.5" y="38.8">VCC3V3</text>
<text x="199.5" y="58.3">VCC3V3</text>
<text x="203.1" y="76.1">VCC1V8</text>
<text x="203.1" y="93.9">VCC1V0</text>
</g>
<g font-size="1.6">
<text x="231.2" y="9.4">VCC3V3</text>
<text x="27.8" y="17.4">G10</text>
<text x="28.1" y="21">L18</text>
<text x="33.8" y="23">GND</text>
<text x="33.8" y="19.5">GND</text>
<text x="62.3" y="23">GND</text>
<text x="68.9" y="21">U6</text>
<text x="119.2" y="19.2">VCC1V5</text>
<text x="135.4" y="22.7">D2</text>
<text x="140.5" y="22.8">VCCO_DDR_502</text>
<text x="177.8" y="22.8">VCCO_0</text>
<text x="186.2" y="22.7">K6</text>
<text x="28.9" y="24.5">F7</text>
<text x="29" y="28.1">L8</text>
<text x="33.8" y="26.6">GND</text>
<text x="62.3" y="26.6">GND</text>
<text x="68.9" y="28.1">Y15</text>
<text x="68.9" y="24.5">K13</text>
<text x="135.4" y="26.3">H4</text>
<text x="135.5" y="24.5">A3</text>
<text x="135.5" y="28.1">V4</text>
<text x="135.5" y="29.8">P2</text>
<text x="140.5" y="24.6">VCCO_DDR_502</text>
<text x="140.5" y="26.4">VCCO_DDR_502</text>
<text x="140.5" y="28.2">VCCO_DDR_502</text>
<text x="140.5" y="30">VCCO_DDR_502</text>
<text x="176.1" y="30">VCCO_13</text>
<text x="176.1" y="28.2">VCCO_13</text>
<text x="186.2" y="29.8">W7</text>
<text x="186.2" y="28.1">U11</text>
<text x="240.1" y="25.4">VCC3V3</text>
<text x="28.9" y="35.2">Y5</text>
<text x="28.9" y="31.6">F3</text>
<text x="33.8" y="33.7">GND</text>
<text x="33.8" y="30.1">GND</text>
<text x="62.3" y="33.7">GND</text>
<text x="62.3" y="30.1">GND</text>
<text x="68.9" y="35.2">W12</text>
<text x="68.9" y="31.6">C9</text>
<text x="135.4" y="31.6">R5</text>
<text x="135.5" y="35.2">E5</text>
<text x="135.7" y="33.4">L3</text>
<text x="140.5" y="31.7">VCCO_DDR_502</text>
<text x="140.5" y="33.5">VCCO_DDR_502</text>
<text x="140.5" y="35.3">VCCO_DDR_502</text>
<text x="176.1" y="33.5">VCCO_13</text>
<text x="176.1" y="31.7">VCCO_13</text>
<text x="186.2" y="33.4">Y10</text>
<text x="186.2" y="31.6">T8</text>
<text x="209.8" y="33.4">1206</text>
<text x="254.3" y="35.2">VCC3V3</text>
<text x="27.9" y="38.7">E20</text>
<text x="33.8" y="40.8">GND</text>
<text x="33.8" y="37.2">GND</text>
<text x="62.3" y="40.8">GND</text>
<text x="62.3" y="37.2">GND</text>
<text x="68.9" y="38.7">K7</text>
<text x="135.3" y="37">G1</text>
<text x="135.4" y="38.7">U1</text>
<text x="140.5" y="37.1">VCCO_DDR_502</text>
<text x="140.5" y="38.8">VCCO_DDR_502</text>
<text x="176.1" y="40.6">VCCO_34</text>
<text x="176.1" y="38.8">VCCO_34</text>
<text x="186.2" y="40.5">N19</text>
<text x="186.2" y="38.7">R15</text>
<text x="27.9" y="45.8">E10</text>
<text x="28.8" y="42.3">V9</text>
<text x="33.8" y="47.9">GND</text>
<text x="33.8" y="44.3">GND</text>
<text x="62.3" y="47.9">GND</text>
<text x="62.3" y="44.3">GND</text>
<text x="68.9" y="45.8">K5</text>
<text x="68.9" y="42.3">V19</text>
<text x="119.2" y="42.3">VCC1V0</text>
<text x="134.5" y="47.6">H10</text>
<text x="140.5" y="47.7">VCCBRAM</text>
<text x="176.1" y="47.7">VCCO_34</text>
<text x="176.1" y="46">VCCO_34</text>
<text x="176.1" y="44.2">VCCO_34</text>
<text x="176.1" y="42.4">VCCO_34</text>
<text x="186.2" y="47.6">V14</text>
<text x="186.2" y="45.8">W17</text>
<text x="186.2" y="44.1">Y20</text>
<text x="186.2" y="42.3">T18</text>
<text x="257.8" y="47.6">1206</text>
<text x="27.9" y="53">D17</text>
<text x="28.9" y="49.4">T7</text>
<text x="33.8" y="51.5">GND</text>
<text x="62.3" y="51.5">GND</text>
<text x="68.9" y="53">J12</text>
<text x="68.9" y="49.4">U16</text>
<text x="119.2" y="53">VCC3V3</text>
<text x="134.4" y="49.4">G11</text>
<text x="140.5" y="49.5">VCCBRAM</text>
<text x="28.7" y="56.5">R8</text>
<text x="33.8" y="58.6">GND</text>
<text x="33.8" y="55">GND</text>
<text x="62.3" y="58.6">GND</text>
<text x="62.3" y="55">GND</text>
<text x="68.9" y="56.5">T13</text>
<text x="135.5" y="58.3">B6</text>
<text x="140.5" y="58.4">VCCO_MIO0_500</text>
<text x="176.1" y="58.4">VCCO_35</text>
<text x="186.2" y="58.3">F18</text>
<text x="254.3" y="54.8">VCC3V3</text>
<text x="27.9" y="60.1">K11</text>
<text x="28.8" y="63.6">P9</text>
<text x="33.8" y="65.7">GND</text>
<text x="33.8" y="62.1">GND</text>
<text x="62.3" y="65.7">GND</text>
<text x="62.3" y="62.1">GND</text>
<text x="68.9" y="63.6">T3</text>
<text x="68.9" y="60.1">J8</text>
<text x="119.2" y="63.6">VCC1V8</text>
<text x="135.4" y="60.1">D7</text>
<text x="140.5" y="60.2">VCCO_MIO0_500</text>
<text x="176.1" y="65.5">VCCO_35</text>
<text x="176.1" y="63.7">VCCO_35</text>
<text x="176.1" y="62">VCCO_35</text>
<text x="176.1" y="60.2">VCCO_35</text>
<text x="186.2" y="65.4">C19</text>
<text x="186.2" y="63.6">M16</text>
<text x="186.2" y="61.8">K20</text>
<text x="186.2" y="60.1">J17</text>
<text x="27.9" y="70.7">N10</text>
<text x="27.9" y="67.2">C14</text>
<text x="33.8" y="69.2">GND</text>
<text x="62.3" y="69.2">GND</text>
<text x="68.9" y="70.7">R12</text>
<text x="68.9" y="67.2">J2</text>
<text x="134.6" y="69">E15</text>
<text x="134.6" y="70.7">B16</text>
<text x="140.5" y="69.1">VCCO_MIO1_501</text>
<text x="140.5" y="70.8">VCCO_MIO1_501</text>
<text x="176.1" y="67.3">VCCO_35</text>
<text x="186.2" y="67.2">H14</text>
<text x="257.8" y="67.2">1206</text>
<text x="27.7" y="77.9">M11</text>
<text x="28.7" y="74.3">C4</text>
<text x="33.8" y="76.3">GND</text>
<text x="33.8" y="72.8">GND</text>
<text x="62.3" y="76.3">GND</text>
<text x="62.3" y="72.8">GND</text>
<text x="68.9" y="77.9">P17</text>
<text x="68.9" y="74.3">H19</text>
<text x="134.5" y="72.5">D12</text>
<text x="134.6" y="74.3">A13</text>
<text x="140.5" y="72.6">VCCO_MIO1_501</text>
<text x="140.5" y="74.4">VCCO_MIO1_501</text>
<text x="176.1" y="76.2">VCCAUX</text>
<text x="176.1" y="78">VCCAUX</text>
<text x="186.2" y="76.1">R9</text>
<text x="186.2" y="77.9">N11</text>
<text x="218.7" y="72.5">VCC1V8</text>
<text x="27.9" y="81.4">B11</text>
<text x="33.8" y="83.5">GND</text>
<text x="33.8" y="79.9">GND</text>
<text x="62.3" y="83.5">GND</text>
<text x="62.3" y="79.9">GND</text>
<text x="68.9" y="81.4">H13</text>
<text x="119.2" y="79.7">VCC1V0</text>
<text x="135.5" y="83.2">P8</text>
<text x="140.5" y="83.3">VCCPINT</text>
<text x="176.1" y="79.7">VCCAUX</text>
<text x="176.1" y="81.5">VCCAUX</text>
<text x="176.1" y="83.3">VCCAUX</text>
<text x="186.2" y="79.6">L11</text>
<text x="186.2" y="81.4">N9</text>
<text x="186.2" y="83.2">P10</text>
<text x="28.1" y="85">L12</text>
<text x="28.8" y="88.5">B1</text>
<text x="33.8" y="87">GND</text>
<text x="62.3" y="87">GND</text>
<text x="68.9" y="88.5">H11</text>
<text x="68.9" y="85">P11</text>
<text x="135.4" y="85">R7</text>
<text x="135.7" y="88.5">L7</text>
<text x="135.8" y="86.7">J7</text>
<text x="140.5" y="85.1">VCCPINT</text>
<text x="140.5" y="86.8">VCCPINT</text>
<text x="140.5" y="88.6">VCCPINT</text>
<text x="176.1" y="85.1">VCCAUX</text>
<text x="186.2" y="85">J11</text>
<text x="222.3" y="86.8">1206</text>
<text x="27.9" y="95.6">A18</text>
<text x="28.3" y="92.1">W2</text>
<text x="33.8" y="94.1">GND</text>
<text x="33.8" y="90.6">GND</text>
<text x="62.3" y="94.1">GND</text>
<text x="62.3" y="90.6">GND</text>
<text x="68.9" y="95.6">H9</text>
<text x="68.9" y="92.1">P7</text>
<text x="135.3" y="92.1">G7</text>
<text x="135.4" y="90.3">N7</text>
<text x="140.5" y="90.4">VCCPINT</text>
<text x="140.5" y="92.2">VCCPINT</text>
<text x="177.8" y="95.7">VCCINT</text>
<text x="177.8" y="94">VCCINT</text>
<text x="186.2" y="95.6">N13</text>
<text x="186.2" y="93.9">L13</text>
<text x="267.5" y="90.3">VCC1V0</text>
<text x="27.9" y="99.2">R20</text>
<text x="33.8" y="101.2">GND</text>
<text x="33.8" y="97.7">GND</text>
<text x="62.3" y="101.2">GND</text>
<text x="62.3" y="97.7">GND</text>
<text x="68.9" y="99.2">N12</text>
<text x="119.2" y="97.4">VCC1V8</text>
<text x="135.6" y="101">F8</text>
<text x="140.5" y="101.1">VCCPAUX</text>
<text x="177.8" y="101.1">VCCINT</text>
<text x="177.8" y="99.3">VCCINT</text>
<text x="177.8" y="97.5">VCCINT</text>
<text x="186.2" y="101">G13</text>
<text x="186.2" y="99.2">R13</text>
<text x="186.2" y="97.4">M12</text>
<text x="27.9" y="106.3">N14</text>
<text x="28.8" y="102.7">A8</text>
<text x="33.8" y="104.8">GND</text>
<text x="62.3" y="104.8">GND</text>
<text x="68.9" y="106.3">N8</text>
<text x="68.9" y="102.7">H7</text>
<text x="135.3" y="104.5">M8</text>
<text x="135.4" y="106.3">H8</text>
<text x="135.5" y="102.7">K8</text>
<text x="140.5" y="102.8">VCCPAUX</text>
<text x="140.5" y="104.6">VCCPAUX</text>
<text x="140.5" y="106.4">VCCPAUX</text>
<text x="177.8" y="106.4">VCCINT</text>
<text x="177.8" y="104.6">VCCINT</text>
<text x="177.8" y="102.8">VCCINT</text>
<text x="186.2" y="106.3">H12</text>
<text x="186.2" y="104.5">K12</text>
<text x="186.2" y="102.7">J13</text>
<text x="273.9" y="102.8">1206</text>
<text x="28.6" y="113.4">M1</text>
<text x="28.7" y="109.9">N4</text>
<text x="33.8" y="111.9">GND</text>
<text x="33.8" y="108.4">GND</text>
<text x="62.3" y="111.9">GND</text>
<text x="62.3" y="108.4">GND</text>
<text x="68.9" y="113.4">M13</text>
<text x="68.9" y="109.9">G16</text>
<text x="94.1" y="109.9">VCC1V8</text>
<text x="135.3" y="108.1">G9</text>
<text x="135.3" y="113.4">G8</text>
<text x="140.5" y="108.2">VCCPAUX</text>
<text x="140.5" y="113.5">VCCPLL</text>
<text x="174.3" y="113.5">VCCBATT_0</text>
<text x="177.8" y="108.2">VCCINT</text>
<text x="186.2" y="113.4">F11</text>
<text x="186.2" y="108.1">P12</text>
<text x="201" y="109.9">VCC1V8</text>
<text x="27.9" y="117">K15</text>
<text x="33.8" y="119">GND</text>
<text x="33.8" y="115.5">GND</text>
<text x="62.3" y="119">GND</text>
<text x="62.3" y="115.5">GND</text>
<text x="68.9" y="117">G12</text>
<text x="27.9" y="120.5">P13</text>
<text x="33.8" y="122.6">GND</text>
<text x="62.3" y="122.6">GND</text>
<text x="68.9" y="120.5">M7</text>
<text x="158.3" y="122.3">COMMON</text>
<text x="32" y="132.8">COMMON</text>
<text x="62.3" y="136.5">VCC1V8</text>
<text x="94.3" y="138.3">VCC1V0</text>
<text x="149.4" y="138.3">VCC3V3</text>
<text x="186.7" y="138.3">VCC1V8</text>
<text x="65.8" y="150.8">1206</text>
<text x="97.8" y="150.8">1206</text>
<text x="152.9" y="150.8">1206</text>
<text x="190.3" y="150.8">1206</text>
<text x="62.1" y="165">VCC1V5</text>
<text x="145.7" y="166.8">VCC1V0</text>
<text x="65.8" y="179.2">1206</text>
<text x="151.2" y="181">1206</text>
<text x="238.3" y="191.7">7F-7,NO.79, HSIN TAI WU RD. SEC 1,</text>
<text x="233.3" y="197.2">Title</text>
<text x="238.3" y="193.5">HSI-CHIH, TAIPEI HSIEN, TAIWAN 221</text>
<text x="238.3" y="195.3">TEL: +886 2 8698 3000</text>
<text x="264.8" y="195.3">FAX: +886 2 8698 3456</text>
<text x="233.3" y="200.7">Size</text>
<text x="234.7" y="202.3">A3</text>
<text x="240.1" y="200.6">Document Number</text>
<text x="254.3" y="202.3">PYNQ-Z2</text>
<text x="254.3" y="198.8">FPGA Power</text>
<text x="286.3" y="200.6">Rev</text>
<text x="288.1" y="202.3">R10</text>
<text x="233.3" y="204.1">Date:</text>
<text x="240.8" y="204.1">Tuesday, January 09, 2018</text>
<text x="263.5" y="204.1">Sheet</text>
<text x="273.9" y="204.1">12</text>
<text x="279.2" y="204.1">of</text>
<text x="286.3" y="204.1">15</text>
</g>
<g font-size="1.3">
<text x="30.8" y="1.3">5</text>
<text x="88.9" y="1.3">4</text>
<text x="147" y="1.3">3</text>
<text x="205" y="1.3">2</text>
<text x="263.1" y="1.3">1</text>
<text x=".5" y="28.4">D</text>
<text x="292.6" y="28.4">D</text>
<text x=".5" y="79.5">C</text>
<text x="292.6" y="79.5">C</text>
<text x=".5" y="130.6">B</text>
<text x="292.6" y="130.6">B</text>
<text x=".5" y="181.7">A</text>
<text x="292.6" y="181.7">A</text>
<text x="30.8" y="207.4">5</text>
<text x="88.9" y="207.4">4</text>
<text x="147" y="207.4">3</text>
<text x="205" y="207.4">2</text>
<text x="263.1" y="207.4">1</text>
</g>
</svg>
